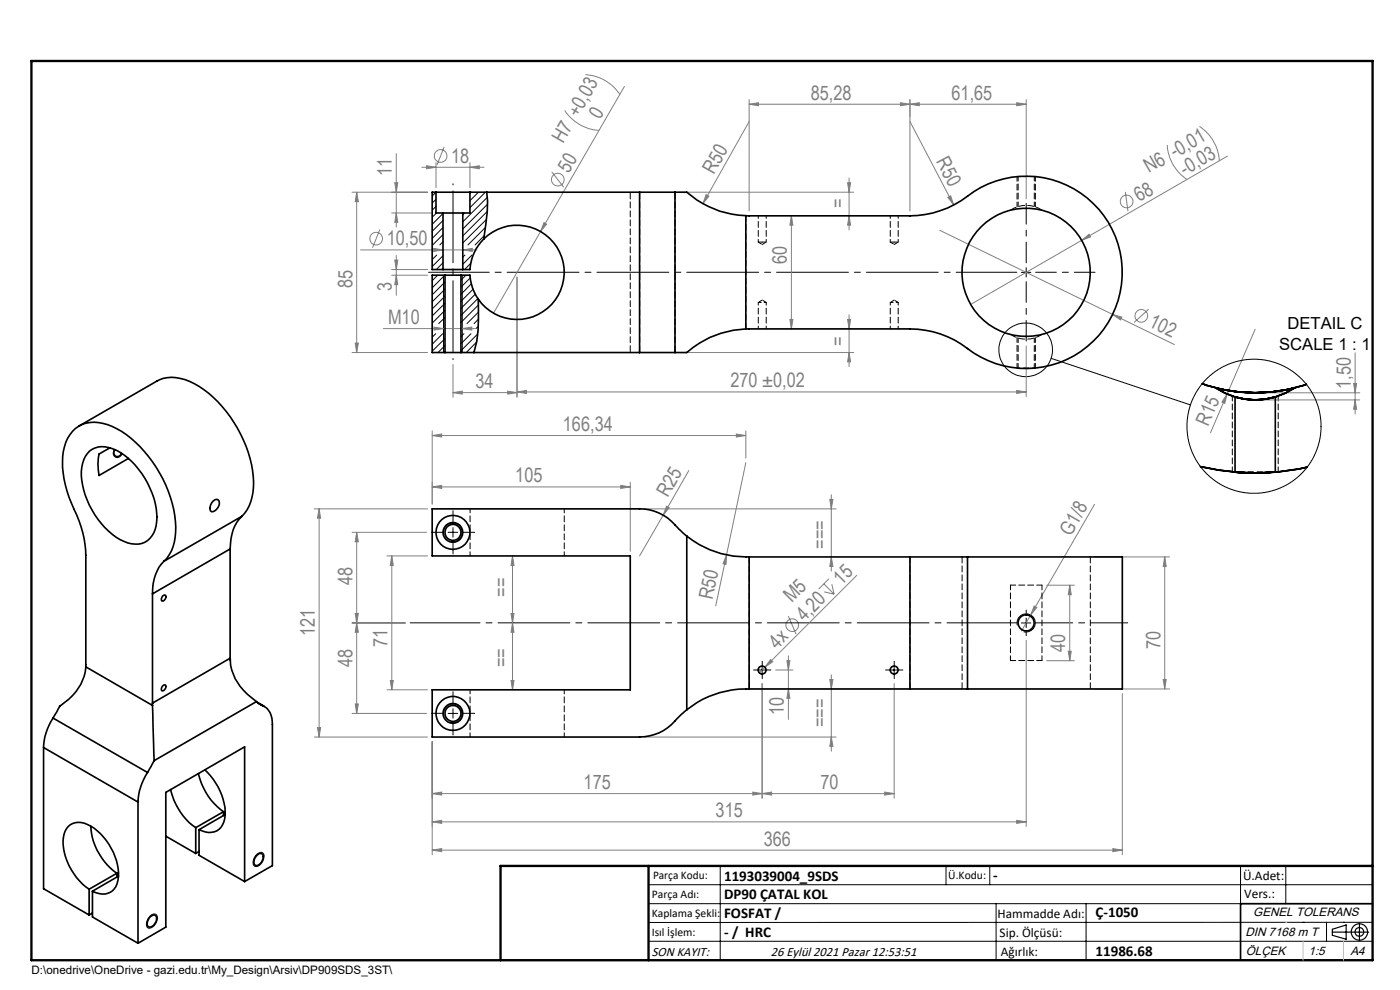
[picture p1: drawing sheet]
<svg xmlns="http://www.w3.org/2000/svg" width="297mm" height="210mm" viewBox="0 0 297 210" stroke-linecap="round" stroke-linejoin="round" font-family="sans-serif">
<g fill="none" stroke="#808080" stroke-width=".21">
<path d="M124.2 15.8a9.4 9.4 0 0 1 7.3 4.3M132.5 18.3l-17.8 30.8M83.7 38.8h.7l-.3 2zM84.1 32.6v15.6M89.5 35.5h13.2M90.5 35.2l2 .3-2 .3zM92.5 34.5v5.3M94.2 31.2l-1.5 3.8M99.7 35.5l2-.3v.6zM99.7 34.5v5.3M117.1 36.5l2.5 3.2M119.8 23.4a9.2 9.2 0 0 0 7.3 4.2"/>
<path d="M158.9 25.8l-9.8 17.4M158.9 22.1l2-.3v.6zM158.9 21.1v23.7M179.8 38.8h.6l-.3 2zM180.1 37.8v11M191 21.8l2 .3-2 .3zM193 22.1l2-.3v.6zM193 21.1v23.7M193 25.8l9.3 17.7M215.7 21.8l2 .3-2 .3zM217.7 22.1h-58.8M217.7 21.1v21.1"/>
<path d="M247.6 30.8a9.4 9.4 0 0 0 4.2 7.3M254.5 26.8a9.6 9.6 0 0 1 4.2 7.3M260.4 33.1l-30.9 17.9M74.7 40.8h16M75.7 40.8v34M75.7 40.8l.3 2h-.6zM76.5 53h24.7M80.6 48.7l-1.6 3.9M83.1 45.2h8.4M83.1 57.2h7.6M83.1 58.4h7.6M83.7 55.2h.7l-.3 2z"/>
<path d="M84.1 45.2l.3 2h-.7zM84.1 58.4l.3 2h-.7zM84.1 54.2v8.4M92 52.7l2 .3-2 .3zM98.2 53l2-.3v.6zM109.7 58.8v25.5M114.7 49.1l-10 17.3M115.4 47.2l.6 .3-1.3 1.6zM144.2 40.8h36.9M149.8 41.3l.6 .3-1.3 1.6zM167.9 45.8l.3 2h-.6zM167.9 45.8v24"/>
<path d="M180.1 45.8l.3 2h-.6zM199.4 48.9l36.6 17.8M201.1 41.9l.6-.4 .6 2zM229.5 51l-23.6 13.6M229.5 51l1.5-1.3 .4 .6zM238.7 40.7l.6 4.1M74.7 74.8h16M75.4 72.8h.6l-.3 2zM81.3 69.7h19.8M92.1 69.4l2 .3-2 .3zM96.1 77.3v7M98.1 69.7l2-.3v.6z"/>
<path d="M144.2 74.8h36.9M167.6 67.8h.6l-.3 2zM179.8 67.8h.6l-.3 2zM180.1 66.8v11M180.1 74.8l.3 2h-.6zM217.7 73.4v10.7M236 66.7l2 .6-.3 .6zM236 66.7l13.1 6.4M243.7 65.6l-3.1 2.8M266.3 69.8l-6 13.8M287.5 74.9v12.9M91.7 92.4l2-.3v.6z"/>
<path d="M91.7 91.4v15.5M91.7 92.4h66.5M96.1 83.3l2-.3v.6zM96.1 83.3h13.6M107.7 83l2 .3-2 .3zM109.7 83.1l2-.3v.7zM109.7 83.1h108M146.1 99.8l-5.4 9.5M156.2 92.1l2 .3-2 .3zM158.2 98.1l-4.1 19.6M158.2 91.4v5.7M215.7 82.8l2 .3-2 .4z"/>
<path d="M260.3 83.6l-.5 2-.6-.3zM260.3 83.6l-3.5 8.2M267.3 84.8h21.2M267.3 83.3h21.2M287.2 81.3h.6l-.3 2zM287.5 84.8l.3 2h-.6zM66.7 107.9h24M67.7 107.9l.3 2h-.7zM67.7 107.9v48.4M74.7 112.9h15.8M75.7 112.9l.3 2h-.6zM75.7 112.9v38.4"/>
<path d="M82.1 117.9h8.6M83.1 117.9l.3 2h-.6zM83.1 117.9v28.4M91.7 103.3l2-.3v.6zM91.7 103.3h42M108.7 117.9l.3 2h-.6zM108.7 117.9v28.4M131.7 103l2 .3-2 .3zM133.7 102.3v14.6M136.7 107.9h40.7M140.7 109.3l-5 8.6M141.4 107.4l.6 .3-1.3 1.6z"/>
<path d="M154.1 117.7l-.1 2-.6-.1zM154.1 117.7l-2.3 10.8M176 105.9h.7l-.3 2zM176.4 118.1l.3 2h-.7zM176.4 104.9v16.2M232.2 107l-13.5 23.4M232.3 118.1h15.8M247.1 118.1l.3 2h-.6zM247.1 118.1v28M74.7 132.1h11.3M75.4 130.1h.6l-.3 2zM75.7 132.1l.3 2h-.6z"/>
<path d="M108.4 130.1h.6l-.3 2zM108.7 132.1l.3 2h-.6zM163.5 139.9l.4 .5-1.6 1.1zM167.3 130.7l1.6 3.8M167.3 139.1v13.5M174.8 123.9l2.2 2.1M174.8 125.5l2.2 .5M175.9 122.8l-2.2 2.1M176.5 123.9l.5 2.1M181.8 122.1l-20.7 20.6M217.7 135.8v39.5M218.7 130.4l-2 3.4"/>
<path d="M219.4 128.5l.6 .4-1.3 1.5zM222 124.1h5.9M226.6 138.1h.7l-.4 2.1zM226.9 124.1l.4 2h-.7zM226.9 124.1v16.1M66.7 156.3h24M67.3 154.3h.7l-.3 2zM74.7 151.3h15.8M75.4 149.3h.6l-.3 2zM82.1 146.3h8.6M82.8 144.3h.6l-.3 2zM91.7 157.3v24"/>
<path d="M108.4 144.3h.6l-.3 2zM136.7 156.3h40.7M161.7 145v24.3M164.5 142.1h3.7M166.9 140.2h.7l-.3 1.9zM167.3 146.1l.3 2h-.7zM176 144.1h.7l-.3 2zM176.4 156.3l.3 2h-.7zM176.4 143.1v16.2M189.7 145v24.3M222 140.2h5.9M232.3 146.1h15.8"/>
<path d="M238.1 147.1v34.2M246.8 144.1h.6l-.3 2zM91.7 168.3l2-.3v.7zM91.7 174.3l2-.3v.7zM91.7 174.3h126M159.7 168l2 .3-2 .4zM161.7 168.3l2-.3v.7zM187.7 168l2 .3-2 .4zM189.7 168.3h-98M215.7 174l2 .3-2 .4zM91.7 180.3l2-.3v.6zM91.7 180.3h146.4"/>
<path d="M236.1 180l2 .3-2 .3z"/>
<circle cx="93.5" cy="33.1" r="1.34"/>
<circle cx="118.3" cy="38.1" r="1.34"/>
<circle cx="79.8" cy="50.6" r="1.34"/>
<circle cx="239" cy="42.7" r="1.34"/>
<circle cx="242.1" cy="67" r="1.34"/>
<circle cx="168.1" cy="132.6" r="1.35"/>
</g>
<g fill="none" stroke="#000" stroke-width=".21">
<path d="M94.1 58.4v16.4M98.1 58.4v16.4M216.7 57.8h2M217.7 56.8v2M223 76l29.6 9.9M24.3 95.4a.99 .99 0 0 0 .2 1.6 .99 .99 0 0 0 1.4-.7M94.2 113.4a2 2 0 0 1 1.7-2.5 2 2 0 0 1 2.2 2.2 2 2 0 0 1-2.5 1.8M95.1 112.9h2M96.1 111.9v2M215.8 132.6a1.95 1.95 0 0 1 1.7-2.4 1.95 1.95 0 0 1 2.1 2.1 1.95 1.95 0 0 1-2.4 1.7M216.7 132.1h2M217.7 131.1v2"/>
<path d="M94.2 151.9a2 2 0 0 1 1.7-2.6 2 2 0 0 1 2.2 2.2 2 2 0 0 1-2.5 1.8M95.1 151.3h2M96.1 150.3v2M160.7 142.1h2M161.7 141.1v2M188.7 142.1h2M189.7 141.1v2M31.9 194.3a.86 .86 0 0 1 1.2-.3 .86 .86 0 0 1 .2 1.2l-.6 1.1a.88 .88 0 0 1-.7 .6 .88 .88 0 0 1-.9-.4l.1-1.1zM54.5 181.2a.85 .85 0 0 1 1.2-.3 .85 .85 0 0 1 .3 1.2l-.4 .8a1.09 1.09 0 0 1-1.9 .5l.1-1.1zM137.6 187.7h153.6M137.6 191.7h153.6M137.6 199.7h153.6"/>
<path d="M152.8 183.7v20M200.7 183.7v4M210 183.7v4M211.3 191.7v12M230.4 191.7v12M263.2 183.7v20M272.8 183.7v8M276.4 195.6h.1M281.4 195.6v4.1M285 195.6h.1M291.2 195.6l-153.6 .1"/>
<circle cx="217.6" cy="74.2" r="5.7"/>
</g>
<path d="M271.2 100.1h-9.8" fill="none" stroke="#000" stroke-width=".21" stroke-dasharray="1.3 .6" stroke-dashoffset=".5" stroke-linecap="butt"/>
<path d="M219.7 37.4h-3.9M219.7 78.1h-3.9" fill="none" stroke="#000" stroke-width=".21" stroke-dasharray="1.3 .6" stroke-dashoffset=".6" stroke-linecap="butt"/>
<g fill="none" stroke="#000" stroke-width=".25">
<path d="M282.6 197.7h7.8M282.6 197.1l3-.9v3l-3-.8zM288.4 195.8v3.8M106.2 203.7h185"/>
<circle cx="288.4" cy="197.7" r="1.74"/>
<circle cx="288.4" cy="197.7" r=".93"/>
</g>
<g fill="none" stroke="#000" stroke-width=".21" stroke-dasharray="15.2 1.3 1.3 1.3">
<path d="M94.1 112.9h-2.6M96.1 110.9v-2.6M96.1 114.9v2.6M98.1 112.9h2.6M217.7 130.1v-.7M217.7 134.1v.7M94.1 151.3h-2.6M96.1 149.3v-2.6M96.1 153.3v2.6M98.1 151.3h2.6M160.7 142.1h-.8M161.7 141.1v-.8"/>
<path d="M161.7 143.1v.9M162.7 142.1h.8M188.7 142.1h-.8M189.7 141.1v-.8M189.7 143.1v.9M190.7 142.1h.8"/>
</g>
<path d="M215.7 132.1h-128.7" fill="none" stroke="#000" stroke-width=".21" stroke-dasharray="15.2 1.3 1.3 1.3" stroke-dashoffset=".4"/>
<path d="M219.7 132.1h19.5" fill="none" stroke="#000" stroke-width=".21" stroke-dasharray="15.2 1.3 1.3 1.3" stroke-dashoffset="7.4"/>
<path d="M261.4 84v16.1M271.2 100.1v-16.1" fill="none" stroke="#000" stroke-width=".21" stroke-dasharray="1.3 .6" stroke-dashoffset=".2"/>
<path d="M215.8 37.4v6.5M219.7 43.9v-6.5M215.8 71.6v6.5M219.7 78.1v-6.5" fill="none" stroke="#000" stroke-width=".21" stroke-dasharray="1.3 .6" stroke-dashoffset=".3"/>
<path d="M217.7 55.8v-12.6M217.7 59.8v12.6M219.7 57.8h12.6" fill="none" stroke="#000" stroke-width=".21" stroke-dasharray="15.2 1.3 1.3 1.3" stroke-dashoffset="10.8"/>
<path d="M215.7 57.8h-124.8" fill="none" stroke="#000" stroke-width=".21" stroke-dasharray="15.2 1.3 1.3 1.3" stroke-dashoffset="2.4"/>
<path d="M96.1 76.3v-37.3" fill="none" stroke="#000" stroke-width=".21" stroke-dasharray="15.2 1.3 1.3 1.3" stroke-dashoffset="-1.5"/>
<path d="M291.2 191.7h-28v12" fill="none" stroke="#000" stroke-width=".35"/>
<path d="M6.7 12.9h284.5v190.8h-284.5zM137.6 183.7v20M291.2 183.7h-185v20" fill="none" stroke="#000" stroke-width=".5"/>
<path d="M276.4 199.7v4M285 199.7v4" fill="none" stroke="#c0c0c0" stroke-width=".21"/>
<path d="M272.8 195.6h.1" fill="none" stroke="#c0c0c0" stroke-width=".25"/>
<g fill="#808080">
<path d="M229.5 51l1.5-1.3 .4 .6z"/>
<path d="M163.5 139.9l.4 .5-1.6 1.1z"/>
<path d="M219.4 128.5l.6 .4-1.3 1.5z"/>
<path d="M115.4 47.2l.6 .3-1.3 1.6z"/>
<path d="M141.4 107.4l.6 .3-1.3 1.6z"/>
<path d="M149.8 41.3l.6 .3-1.3 1.6z"/>
<path d="M260.3 83.6l-.5 2-.6-.3z"/>
<path d="M154.1 117.7l-.1 2-.6-.1z"/>
<path d="M201.1 41.9l.6-.4 .6 2z"/>
<path d="M236 66.7l2 .6-.3 .6z"/>
<path d="M98.1 69.7l2-.3v.6zM92.1 69.4l2 .3-2 .3zM98.2 53l2-.3v.6zM92 52.7l2 .3-2 .3zM99.7 35.5l2-.3v.6zM90.5 35.2l2 .3-2 .3zM107.7 83l2 .3-2 .3zM96.1 83.3l2-.3v.6z"/>
<path d="M191 21.8l2 .3-2 .3zM158.9 22.1l2-.3v.6z"/>
<path d="M215.7 21.8l2 .3-2 .3zM193 22.1l2-.3v.6z"/>
<path d="M91.7 92.4l2-.3v.6zM156.2 92.1l2 .3-2 .3z"/>
<path d="M91.7 168.3l2-.3v.7zM159.7 168l2 .3-2 .4zM91.7 174.3l2-.3v.7zM215.7 174l2 .3-2 .4z"/>
<path d="M161.7 168.3l2-.3v.7zM187.7 168l2 .3-2 .4z"/>
<path d="M91.7 180.3l2-.3v.6zM236.1 180l2 .3-2 .3z"/>
<path d="M131.7 103l2 .3-2 .3zM91.7 103.3l2-.3v.6z"/>
<path d="M287.5 84.8l.3 2h-.6zM287.2 81.3h.6l-.3 2z"/>
<path d="M84.1 45.2l.3 2h-.7zM83.7 38.8h.7l-.3 2zM75.4 72.8h.6l-.3 2zM75.7 40.8l.3 2h-.6z"/>
<path d="M180.1 74.8l.3 2h-.6zM179.8 67.8h.6l-.3 2z"/>
<path d="M176.4 156.3l.3 2h-.7zM176 144.1h.7l-.3 2zM246.8 144.1h.6l-.3 2zM247.1 118.1l.3 2h-.6z"/>
<path d="M83.7 55.2h.7l-.3 2zM84.1 58.4l.3 2h-.7z"/>
<path d="M167.9 45.8l.3 2h-.6zM167.6 67.8h.6l-.3 2zM179.8 38.8h.6l-.3 2zM180.1 45.8l.3 2h-.6z"/>
<path d="M75.7 112.9l.3 2h-.6zM75.4 130.1h.6l-.3 2zM75.7 132.1l.3 2h-.6zM75.4 149.3h.6l-.3 2zM108.7 117.9l.3 2h-.6zM108.4 130.1h.6l-.3 2zM108.7 132.1l.3 2h-.6zM108.4 144.3h.6l-.3 2zM83.1 117.9l.3 2h-.6zM82.8 144.3h.6l-.3 2zM176 105.9h.7l-.3 2zM176.4 118.1l.3 2h-.7zM166.9 140.2h.7l-.3 1.9zM167.3 146.1l.3 2h-.7zM67.7 107.9l.3 2h-.7zM67.3 154.3h.7l-.3 2zM226.9 124.1l.4 2h-.7zM226.6 138.1h.7l-.4 2.1z"/>
<path d="M109.7 83.1l2-.3v.7zM215.7 82.8l2 .3-2 .4z"/>
</g>
<g fill="none" stroke="#000" stroke-width=".35">
<path d="M92.5 40.8h7.2M92.5 40.8h-.8v16.4h2.3M92.5 40.8v4.4h1.5M94 57.2h4.2M94 45.2h4.2M94 45.2v12M94.4 58.4h3.4M94.4 58.4h-2.7v16.4h2.7M94.4 58.4v16.4M97.8 58.4h1.9a9.7 9.7 0 0 0 1.8 5M97.8 58.4v16.4M98.2 45.2v12"/>
<path d="M99.7 40.8h36M99.7 40.8v4.4h-1.5M102.6 50.7a10 10 0 0 1 14.6 .4 10 10 0 0 1-1.3 14.5 10 10 0 0 1-14.4-2.2M102.6 50.7a10.1 10.1 0 0 0-2.9 6.5h-1.5M103.3 40.8a32.5 32.5 0 0 1-.7 9.9M135.7 40.8h7.5M135.7 40.8v34M143.2 40.8h2.5a20.2 20.2 0 0 0 12.5 4.9M143.2 40.8v34M158.2 45.7l34.8 .1a21.4 21.4 0 0 0 13.6-5.2 20.4 20.4 0 0 1 31.5 18 20.4 20.4 0 0 1-32.9 15.3 20 20 0 0 0-12.2-4.1h-34.8M158.2 45.7v24.1M94.4 74.8h3.4"/>
<path d="M97.8 74.8h37.9M101.5 63.4a53.8 53.8 0 0 1-.4 9l-.6 2.4M135.7 74.8h7.5M158.2 69.8a19.8 19.8 0 0 0-12.5 5h-2.5M16.8 90.4l16.5-9.6a7.6 7.6 0 0 1 7 .1 24.1 24.1 0 0 1 11.3 12.5 19.8 19.8 0 0 1 1.8 12.1 7.8 7.8 0 0 1-2.1 4M19 95.7a5.1 5.1 0 0 1 5.7-.2 17.3 17.3 0 0 1 8.5 15.2 4.5 4.5 0 0 1-5.3 4.6 13.1 13.1 0 0 1-7.8-6.1 15.8 15.8 0 0 1-2.7-10.1 5.8 5.8 0 0 1 1.6-3.4zM23.3 95l-2.3 1.3a10.6 10.6 0 0 0 0 4.6l6.2-3.6M24.3 95.4a.87 .87 0 0 0 .3 1.4 .87 .87 0 0 0 1.2-.6M254.7 99a50.2 50.2 0 0 0 22.6 .1M255.1 81.4a33.6 33.6 0 0 0 22 .1M257.9 82.3a34.7 34.7 0 0 0 16.7 0 15 15 0 0 1-16.7 0zM262 84.2a14.7 14.7 0 0 0 8.5 0 15 15 0 0 1-8.5 0z"/>
<path d="M262 84.2v15.9M270.5 84.2v15.9M34.8 119.1a9.3 9.3 0 0 0 2.5-7.3 26.9 26.9 0 0 0-11.5-20.3 9.6 9.6 0 0 0-8.4-1.4 7.5 7.5 0 0 0-4.1 6.7 24.1 24.1 0 0 0 3 12.5l1.3 3.7 .6 3.7v24.8M34.8 119.1a9.3 9.3 0 0 0-2.5 6.9M45.3 106.2l.3-.2a.81 .81 0 0 1 1 .4 .81 .81 0 0 1-.2 1 1.81 1.81 0 0 1-1.5 1.1 1.37 1.37 0 0 1 .1-1.9zM48.8 116.4l-16.5 9.6M48.8 116.4v23.2M51.3 109.5a9.1 9.1 0 0 0-2.5 6.9M51.3 109.5l-16.5 9.6M145.7 113.7a20.8 20.8 0 0 0 13.1 4.4h.1M145.7 113.7l-1.6-1.4a10.6 10.6 0 0 0-8.4-4.4h-44v10h42v28.4h-42v10h44a10.5 10.5 0 0 0 8.4-4.3l1.6-1.4M145.7 113.7v36.9"/>
<path d="M158.9 118.1v28M158.9 118.1h34.1M193 118.1h12.2M193 118.1v28M205.2 118.1h32.9v28h-32.9M205.2 118.1v28M262 100.1a51.7 51.7 0 0 0 8.5 0 51.1 51.1 0 0 1-8.5 0zM32.3 126v23.1M34.5 126.4l.4-.2a.71 .71 0 0 1 .2 .9 .71 .71 0 0 1-.7 .4l-.2-.4zM48.8 139.6l.1 .3a8.7 8.7 0 0 0 2.8 6.6l2.7 2.3M48.8 139.6l-16.5 9.5M9.2 158.6l20.1 11.5"/>
<path d="M9.2 158.6v29.9l9.7 5.6M11.3 152.3a12.2 12.2 0 0 0-2.1 6.3M11.3 152.3l20 11.6M18.2 141.5a9.9 9.9 0 0 1-3.7 6.9l-1.8 1.4-1.4 2.5M18.2 141.5l14.1 8.1M32.3 149.1v.5M32.3 149.6l.4 11.8M34.5 145.5l.4-.2a.71 .71 0 0 1 .2 .8 .71 .71 0 0 1-.7 .4l-.2-.3zM54.4 148.8l1.4 .9M54.4 148.8l-21.7 12.6M54.6 149l1.5 .9M54.7 149.1l1.1 .6"/>
<path d="M55.8 149.7a3.9 3.9 0 0 1 2 4v29.9l-5.9 3.4M158.9 146.1h-.4a19.8 19.8 0 0 0-12.8 4.5M158.9 146.1h34.1M193 146.1h12.2M19.3 175.3a13 13 0 0 0 5.5 9.9M29.3 170.1v30M31.3 163.9a12.5 12.5 0 0 0-2 6.2M32.7 161.4l-1.4 2.5M35.2 177.4l6.3 3.6M36.2 167.5a13.7 13.7 0 0 0 5.3 8.1M41.5 175.6v5.4M42.1 164.1a13.7 13.7 0 0 0 5.3 8.1"/>
<path d="M42.2 176v5.4l9.7 5.6M43.5 163.3a13 13 0 0 1 4.3 9.7 3.4 3.4 0 0 1-4.9 3.3l-.7-.3M47.4 172.2l-5.9 3.4M47.4 172.2v.8M47.8 172.8l-5.6 3.2M18.9 188.6a12.6 12.6 0 0 1-5.5-10.9 3.3 3.3 0 0 1 5.2-2.8 12.5 12.5 0 0 1 6.5 11.1 3.4 3.4 0 0 1-4.8 3.4l-.7-.4M18.9 188.6v5.5M19.6 189v5.5l9.7 5.6M19.6 193.7l-.7 .4M24.8 185.2l-5.9 3.4M24.8 185.2v.8M25.2 185.8l-5.6 3.2"/>
<path d="M32 194.4a.72 .72 0 0 1 1-.2 .72 .72 0 0 1 .2 1l-.4 .7a.86 .86 0 0 1-.7 .7 .86 .86 0 0 1-.9-.5l.1-.7zM42.2 180.6l-.7 .4M51.9 187v-28.6l-16.7 9.7v28.6l-5.9 3.4M54.6 181.3a.7 .7 0 0 1 1-.2 .7 .7 0 0 1 .2 1 1.62 1.62 0 0 1-1.7 1.4 1.6 1.6 0 0 1 .5-2.2z"/>
<circle cx="217.7" cy="57.8" r="13.6"/>
<circle cx="96.1" cy="112.9" r="3.6"/>
<circle cx="96.1" cy="112.9" r="2.1"/>
<circle cx="96.1" cy="112.9" r="1.7"/>
<circle cx="217.7" cy="132.1" r="1.71"/>
<circle cx="96.1" cy="151.3" r="2.11"/>
<circle cx="96.1" cy="151.3" r="1.69"/>
<circle cx="96.1" cy="151.3" r="3.6"/>
<circle cx="161.7" cy="142.1" r=".84"/>
<circle cx="189.7" cy="142.1" r=".84"/>
</g>
<g fill="none" stroke="#000" stroke-width=".21">
<path d="M92.5 40.8l-.8 .8M92.5 42.3l-.8 .8M92.5 43.8l-.8 .8M92.6 45.2l-.9 .9M92.6 54.1l-.9 1M92.9 58.4l-1.2 1.1M94 45.3l-2.3 2.3M94 46.8l-2.3 2.3M94 48.3l-2.3 2.3M94 49.8l-2.2 2.2M94 51.3l-.7 .7M94 54.2l-2.3 2.3"/>
<path d="M94 55.7l-1.4 1.5M94.4 58.4l-2.7 2.7M94.4 59.8l-2.7 2.7M98.6 45.2l-.4 .4M98.6 54.1l-.4 .4M98.8 58.4l-1 1M99.8 58.9l-2 2M99.9 55.8l-1.3 1.4M100 40.8l-.3 .3M100.1 54.1l-1.9 1.9M101.5 40.8l-1.8 1.8M102.7 50l-1.9 2"/>
<path d="M103 40.8l-3.3 3.3M103 48.3l-3.7 3.7M103.2 46.5l-5 5M103.4 44.9l-5.2 5.2M103.4 41.8l-5.2 5.3M103.4 43.3l-5.2 5.3M92.4 70.8l-.7 .7M93.9 70.8l-2.2 2.2M94.4 62.8l-2.7 2.7M94.4 73.3l-1.5 1.5M94.4 61.3l-2.7 2.7M94.4 64.3l-2.7 2.7"/>
<path d="M94.4 65.8l-2.7 2.7M94.4 67.3l-1.3 1.3M94.4 71.8l-2.7 2.7M98.4 70.8l-.6 .6M99.9 70.8l-2.1 2.1M100 60.2l-2.2 2.2M100.4 61.3l-2.6 2.6M100.6 74.5l-.2 .3M100.8 62.4l-3 3M101.1 72.6l-2.2 2.2M101.4 70.8l-3.6 3.6M101.4 63.3l-3.6 3.6"/>
<path d="M101.5 64.7l-3.7 3.7M101.5 69.2l-.4 .4M101.5 66.2l-2.4 2.4M101.5 67.7l-.9 .9"/>
<circle cx="266" cy="90.4" r="14.2"/>
</g>
<path d="M135.7 40.8v34M143.2 40.8v34M133.7 74.8v-34" fill="none" stroke="#000" stroke-width=".21" stroke-dasharray="1.3 .6" stroke-dashoffset="-.2"/>
<path d="M162.5 64.2h-1.6M190.5 64.2h-1.6" fill="none" stroke="#000" stroke-width=".21" stroke-dasharray="1.3 .6" stroke-dashoffset=".8"/>
<path d="M160.9 51.4h.8M161.7 51.4h.8M188.9 51.4h.8M189.7 51.4h.8M99.7 107.9v10M119.7 117.9v-10M99.7 146.3v10M119.7 156.3v-10" fill="none" stroke="#000" stroke-width=".21" stroke-dasharray="1.3 .6" stroke-dashoffset=".4"/>
<path d="M221 44.6a6 6 0 0 0-6.6 0M221 70.9a6 6 0 0 1-6.6 0M193 118.1v28M204.1 118.1v28M217.5 130.4l.6 .1M217.7 133.8h-.2M217.8 133.8h-.1M158.9 146.1v-28M205.3 146.1v-28M231.3 146.1v-28" fill="none" stroke="#000" stroke-width=".21" stroke-dasharray="1.3 .6"/>
<path d="M158.2 69.8v-24.1" fill="none" stroke="#000" stroke-width=".21" stroke-dasharray="1.3 .6" stroke-dashoffset=".1"/>
<path d="M160.9 51.4l.8 .5M161.7 51.9l.8-.5M188.9 51.4l.8 .5M189.7 51.9l.8-.5M161.7 63.6l-.8 .6M162.5 64.2l-.8-.6M189.7 63.6l-.8 .6M190.5 64.2l-.8-.6" fill="none" stroke="#000" stroke-width=".21" stroke-dasharray="1.3 .6" stroke-dashoffset=".5"/>
<path d="M160.9 45.8v5.6M162.5 51.4v-5.6M188.9 45.8v5.6M190.5 51.4v-5.6M160.9 64.2v5.6M162.5 69.8v-5.6M188.9 64.2v5.6M190.5 69.8v-5.6" fill="none" stroke="#000" stroke-width=".21" stroke-dasharray="1.3 .6" stroke-dashoffset=".7"/>
<path d="M216 37.4v6.4M219.4 43.8v-6.4M216 71.7v6.4M219.4 78.1v-6.4M221 124.1v16M214.4 140.1v-16" fill="none" stroke="#000" stroke-width=".21" stroke-dasharray="1.3 .6" stroke-dashoffset=".3"/>
<path d="M221 124.1h-6.6M221 140.1h-6.6" fill="none" stroke="#000" stroke-width=".21" stroke-dasharray="1.3 .6" stroke-dashoffset=".2"/>
<path d="M257.7 82.3a.2 .2 0 0 1 .4 0 .2 .2 0 0 1-.4 0zM274.5 82.3a.17 .17 0 0 1 .3 0 .17 .17 0 0 1-.3 0z" fill="#000"/>
<g font-size="4.2" fill="#808080">
<text x="172" y="21.1">85,28</text>
<text x="201.9" y="21.1">61,65</text>
<text x="127.3" y="25.4" transform="rotate(-60 127.3 25.4)">0</text>
<text x="95.7" y="34.5">18</text>
<text x="119.5" y="30.6" transform="rotate(-60 119.5 30.6)">H7 +0,03</text>
<text x="198.5" y="34.2" transform="rotate(62 198.5 34.2)">R50</text>
<text x="83.1" y="37.4" transform="rotate(-90 83.1 37.4)">11</text>
<text x="120.7" y="36.9" transform="rotate(-60 120.7 36.9)">50</text>
<text x="151.5" y="37.2" transform="rotate(-61 151.5 37.2)">R50</text>
<text x="243.7" y="36.8" transform="rotate(-30 243.7 36.8)">N6 -0,01</text>
<text x="251.4" y="37.3" transform="rotate(-30 251.4 37.3)">-0,03</text>
<text x="179.2" y="44.1" transform="rotate(-90 179.2 44.1)">=</text>
<text x="241.7" y="42.9" transform="rotate(-30 241.7 42.9)">68</text>
<text x="82" y="52.1">10,50</text>
<text x="167" y="56" transform="rotate(-90 167 56)">60</text>
<text x="74.8" y="61.1" transform="rotate(-90 74.8 61.1)">85</text>
<text x="83.1" y="61.7" transform="rotate(-90 83.1 61.7)">3</text>
<text x="82.3" y="68.7">M10</text>
<text x="243.5" y="69.3" transform="rotate(26 243.5 69.3)">102</text>
<text x="179.2" y="73.4" transform="rotate(-90 179.2 73.4)">=</text>
<text x="100.9" y="82.3">34</text>
<text x="154.9" y="82.2">270 ±0,02</text>
<text x="286.5" y="82.5" transform="rotate(-90 286.5 82.5)">1,50</text>
<text x="119.4" y="91.4">166,34</text>
<text x="256.3" y="90.5" transform="rotate(-67 256.3 90.5)">R15</text>
<text x="109.3" y="102.3">105</text>
<text x="141.7" y="105.7" transform="rotate(-60 141.7 105.7)">R25</text>
<text x="227.2" y="113.9" transform="rotate(-60 227.2 113.9)">G1/8</text>
<text x="175.4" y="116.4" transform="rotate(-90 175.4 116.4)">===</text>
<text x="74.8" y="124" transform="rotate(-90 74.8 124)">48</text>
<text x="178.5" y="124.2" transform="rotate(-45 178.5 124.2)">15</text>
<text x="107.8" y="126.6" transform="rotate(-90 107.8 126.6)">==</text>
<text x="151.1" y="127.3" transform="rotate(-78 151.1 127.3)">R50</text>
<text x="168" y="128" transform="rotate(-45 168 128)">M5</text>
<text x="66.8" y="134.9" transform="rotate(-90 66.8 134.9)">121</text>
<text x="82.2" y="137.2" transform="rotate(-90 82.2 137.2)">71</text>
<text x="164.9" y="137.9" transform="rotate(-45 164.9 137.9)">4x</text>
<text x="170.7" y="132" transform="rotate(-45 170.7 132)">4,20</text>
<text x="246.2" y="137.7" transform="rotate(-90 246.2 137.7)">70</text>
<text x="74.8" y="141.4" transform="rotate(-90 74.8 141.4)">48</text>
<text x="107.8" y="141.5" transform="rotate(-90 107.8 141.5)">==</text>
<text x="226" y="138.4" transform="rotate(-90 226 138.4)">40</text>
<text x="166.3" y="151.6" transform="rotate(-90 166.3 151.6)">10</text>
<text x="175.4" y="154.3" transform="rotate(-90 175.4 154.3)">===</text>
<text x="123.8" y="167.4">175</text>
<text x="174.1" y="167.4">70</text>
<text x="151.8" y="173.4">315</text>
<text x="162" y="179.4">366</text>
</g>
<g font-size="3.5">
<text x="273.1" y="69.8">DETAIL C</text>
<text x="271.4" y="74.3">SCALE 1 : 1</text>
</g>
<g font-size="3.2">
<text x="153.6" y="186.8">1193039004_9SDS</text>
<text x="153.6" y="190.8">DP90 ÇATAL KOL</text>
<text x="210.7" y="186.6">-</text>
<text x="153.6" y="194.8">FOSFAT /</text>
<text x="232.4" y="194.5">Ç-1050</text>
<text x="153.6" y="198.8">- / HRC</text>
<text x="232.4" y="202.8">11986.68</text>
</g>
<g font-size="2.8">
<text x="263.7" y="186.7">Ü.Adet:</text>
<text x="263.9" y="190.5">Vers.:</text>
<text x="211.6" y="194.8">Hammadde Adı:</text>
<text x="138.3" y="202.8">SON KAYIT:</text>
<text x="163.6" y="202.8">26 Eylül 2021 Pazar 12:53:51</text>
<text x="212.1" y="198.7">Sip. Ölçüsü:</text>
<text x="212.3" y="202.7">Ağırlık:</text>
</g>
<g font-size="2.6">
<text x="265.9" y="194.4">GENEL TOLERANS</text>
<text x="264.2" y="198.5">DIN 7168 m T</text>
<text x="264.3" y="202.6">ÖLÇEK</text>
<text x="277.6" y="202.6">1:5</text>
<text x="286.5" y="202.6">A4</text>
</g>
<g font-size="2.5">
<text x="138.3" y="190.5">Parça Adı:</text>
<text x="138.5" y="186.5">Parça Kodu:</text>
<text x="201.2" y="186.5">Ü.Kodu:</text>
<text x="138.3" y="194.5">Kaplama Şekli:</text>
<text x="138.3" y="198.6">Isıl İşlem:</text>
<text x="6.7" y="206.7">D:\onedrive\OneDrive - gazi.edu.tr\My_Design\Arsiv\DP909SDS_3ST\</text>
</g>
</svg>
